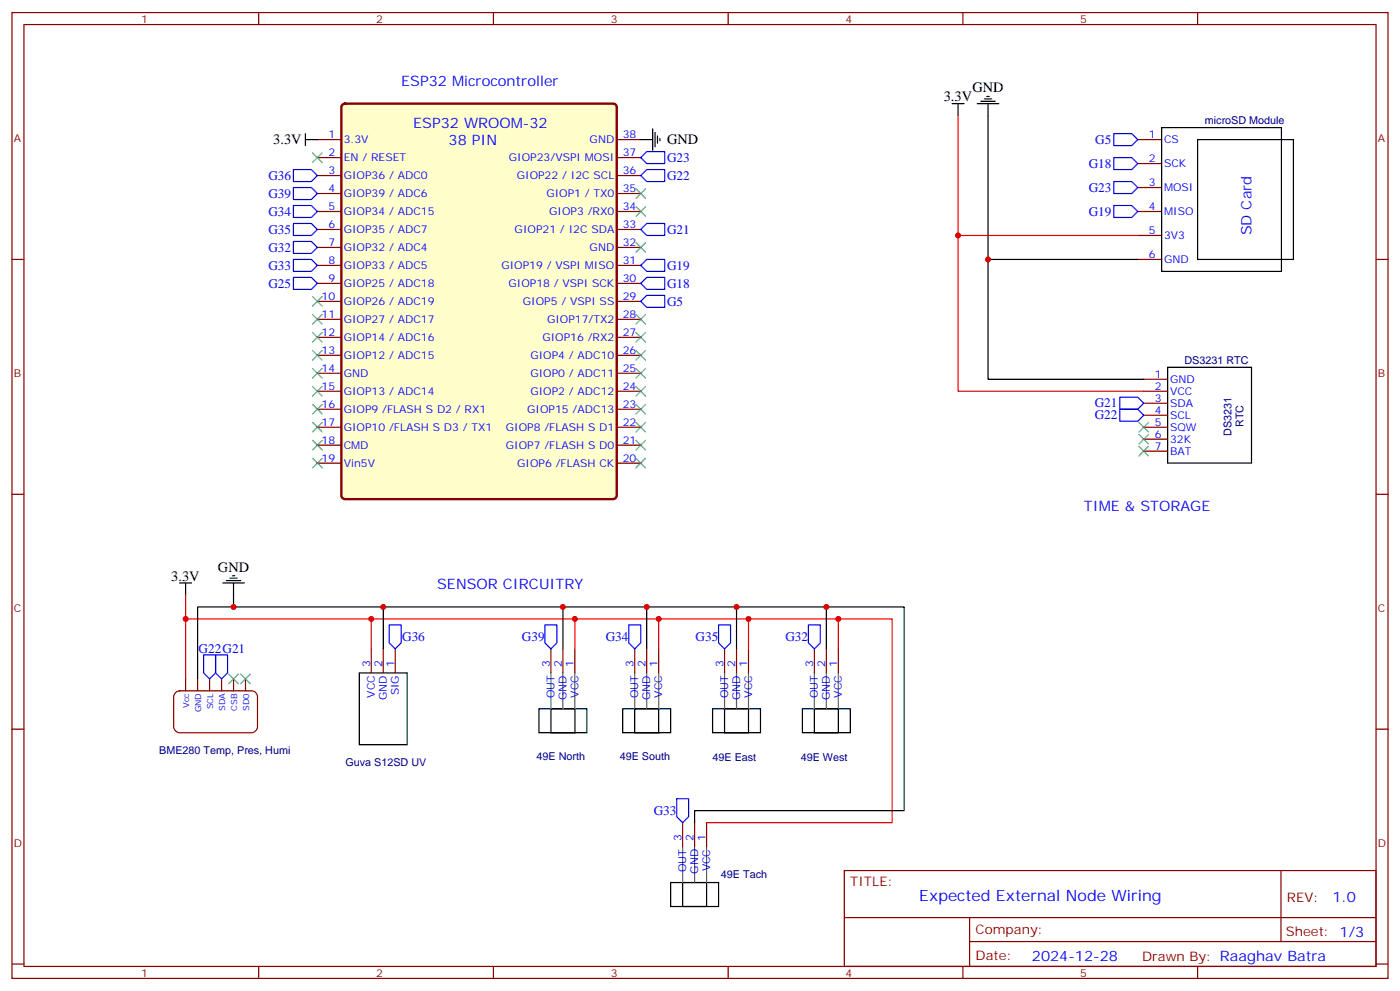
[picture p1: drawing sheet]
<svg xmlns="http://www.w3.org/2000/svg" width="412mm" height="292mm" viewBox="0 0 412 292" stroke-linecap="round" stroke-linejoin="round" font-family="sans-serif">
<g fill="none" stroke="#870000" stroke-width=".35">
<path d="M3.5 3.7h405.4v284.3h-405.4zM7.1 7.2h398.2v277.3h-398.2zM76.2 3.7v3.5M145.3 3.7v3.5M214.5 3.7v3.5M283.6 3.7v3.5M352.8 3.7v3.5M3.5 76.4h3.6M405.3 76.4h3.6M3.5 145.5h3.6M405.3 145.5h3.6M3.5 214.7h3.6"/>
<path d="M405.3 214.7h3.6M248.7 256.3h156.6v28.2h-156.6zM377.3 256.3v20.9M248.7 270.1h156.5M285.6 277.2h119.6M285.6 270.1v14.2M3.5 283.8h3.6M76.2 284.5v3.5M145.3 284.5v3.5M214.5 284.5v3.5M283.6 284.5v3.5M352.8 284.5v3.5"/>
<path d="M405.3 283.8h3.6"/>
</g>
<path d="M100.8 30.9l.8-.4h79l.9 .4 .2 .7v114.3l-.5 .8-.6 .2h-79l-.9-.4-.2-.6v-114.3z" fill="#ffc" stroke="#870000" stroke-width=".71"/>
<g fill="none" stroke="#870000" stroke-width=".35">
<path d="M93.5 41.1h7M93.5 46.4h7M93.5 51.7h7M93.5 57h7M181.7 41.1h7M181.7 46.4h7M181.7 51.7h7M181.7 57h7M335.1 41.1h7.1M335.1 55.2h7.1M335.1 48.2h7.1M93.5 62.3h7"/>
<path d="M93.5 67.6h7M93.5 72.8h7M93.5 78.1h7M181.7 62.3h7M181.7 67.6h7M181.7 72.8h7M181.7 78.1h7M335.1 62.3h7.1M335.1 76.4h7.1M335.1 69.3h7.1M93.5 83.4h7M93.5 88.7h7"/>
<path d="M93.5 94h7M93.5 99.3h7M181.7 83.4h7M181.7 88.7h7M181.7 94h7M181.7 99.3h7M93.5 104.6h7M93.5 109.9h7M93.5 115.2h7M181.7 104.6h7M181.7 109.9h7M181.7 115.2h7"/>
<path d="M336.9 115.2h7.1M336.9 111.7h7.1M336.9 118.7h7.1M93.5 120.5h7M93.5 125.8h7M93.5 131.1h7M93.5 136.3h7M181.7 120.5h7M181.7 125.8h7M181.7 131.1h7M181.7 136.3h7M336.9 125.8h7.1"/>
<path d="M336.9 122.2h7.1M336.9 129.3h7.1M336.9 132.8h7.1M54.7 199.8v3.6M58.2 199.8v3.6M61.7 199.8v3.6M65.3 199.8v3.6M68.8 199.8v3.6M72.3 199.8v3.6M109.4 191v7.1M112.9 191v7.1M116.4 191v7.1"/>
<path d="M162.3 191v7.1M165.8 191v7.1M169.3 191v7.1M187 191v7.1M190.5 191v7.1M194 191v7.1M213.4 191v7.1M217 191v7.1M220.5 191v7.1M239.9 191v7.1M243.4 191v7.1M246.9 191v7.1"/>
<path d="M51.7 203.9l1.2-.5h21.2a1.76 1.76 0 0 1 1.7 1.7v8.9a1.89 1.89 0 0 1-1.7 1.7h-21.2a1.89 1.89 0 0 1-1.7-1.7v-8.9zM201.1 242.2v7M204.6 242.2v7M208.1 242.2v7"/>
</g>
<g fill="none" stroke="#000" stroke-width=".35">
<path d="M90 39.3v3.6M192.3 37.9v6.4M193 39v4.2M280.5 30.5h3.5M282.2 30.5v3.5M287.9 30.5h6.3M288.9 29.8h4.3M290 29.1h2.1M290.7 28.4h.7M291 30.5v81.2h45.9M342.2 37.6h35.3v42.3h-35.3zM90 41.1h3.5"/>
<path d="M188.7 41.1h3.6M193.7 40v2.2M194.4 40.7v.8M352.8 41.1h28.2v35.3h-28.2zM291 76.4h44.1M344 108.1h24.7v28.2h-24.7zM52.9 171.6h3.5M54.7 171.6v3.6M65.6 171.6h6.4M66.7 170.9h4.2M67.7 170.2h2.1M68.4 169.5h.7"/>
<path d="M68.8 171.6v7.1h197.5v60h-61.7v3.5M68.8 178.7h-10.6v21.1M112.9 178.7v12.3M165.8 178.7v12.3M190.5 178.7v12.3M217 178.7v12.3M243.4 178.7v12.3M105.8 198.1h14.1v21.2h-14.1zM158.7 208.7h14.2v7h-14.2zM162.3 208.7h7v7h-7zM183.4 208.7h14.2v7h-14.2zM187 208.7h7v7h-7z"/>
<path d="M209.9 208.7h14.1v7h-14.1zM213.4 208.7h7.1v7h-7.1zM236.4 208.7h14.1v7h-14.1zM239.9 208.7h7v7h-7zM197.6 259.8h14.1v7.1h-14.1zM201.1 259.8h7v7.1h-7z"/>
</g>
<g fill="none" stroke="#666" stroke-width=".35">
<path d="M162.3 198.1v10.6M165.8 198.1v10.6M169.3 198.1v10.6M187 198.1v10.6M190.5 198.1v10.6M194 198.1v10.6M213.4 198.1v10.6M217 198.1v10.6M220.5 198.1v10.6M239.9 198.1v10.6M243.4 198.1v10.6M246.9 198.1v10.6"/>
<path d="M201.1 249.2v10.6M204.6 249.2v10.6M208.1 249.2v10.6"/>
</g>
<path d="M282.2 34v81.2h54.7M282.2 69.3h52.9M54.7 175.2v7h208.1v60h-54.7M54.7 182.2v17.6M109.4 182.2v8.8M169.3 182.2v8.8M194 182.2v8.8M220.5 182.2v8.8M246.9 182.2v8.8" fill="none" stroke="#f00" stroke-width=".35"/>
<g fill="none" stroke="#00f" stroke-width=".35">
<path d="M328.1 39.3h5.3l1.7 1.8-1.7 1.8h-5.3zM86.4 49.9h5.3l1.8 1.8-1.8 1.7h-5.3zM86.4 55.2h5.3l1.8 1.8-1.8 1.7h-5.3zM188.7 51.7l1.8-1.8h5.3v3.5h-5.3zM188.7 46.4l1.8-1.8h5.3v3.6h-5.3zM328.1 46.4h5.3l1.7 1.8-1.7 1.7h-5.3zM328.1 53.4h5.3l1.7 1.8-1.7 1.8h-5.3zM86.4 60.5h5.3l1.8 1.8-1.8 1.7h-5.3zM86.4 65.8h5.3l1.8 1.8-1.8 1.7h-5.3zM86.4 71.1h5.3l1.8 1.7-1.8 1.8h-5.3zM86.4 76.4h5.3l1.8 1.7-1.8 1.8h-5.3zM188.7 67.6l1.8-1.8h5.3v3.5h-5.3z"/>
<path d="M188.7 78.1l1.8-1.7h5.3v3.5h-5.3zM328.1 60.5h5.3l1.7 1.8-1.7 1.7h-5.3zM86.4 81.7h5.3l1.8 1.7-1.8 1.8h-5.3zM188.7 83.4l1.8-1.7h5.3v3.5h-5.3zM190.5 87h5.3v3.5h-5.3l-1.8-1.8zM329.8 116.9h5.3l1.8 1.8-1.8 1.8h-5.3zM329.8 120.5h5.3l1.8 1.7-1.8 1.8h-5.3zM60 192.8h3.5v5.3l-1.8 1.7-1.7-1.7zM63.5 192.8h3.5v5.3l-1.7 1.7-1.8-1.7zM114.7 184h3.5v5.3l-1.8 1.7-1.7-1.7zM160.5 184h3.5v5.3l-1.7 1.7-1.8-1.7zM185.2 184h3.5v5.3l-1.7 1.7-1.8-1.7z"/>
<path d="M211.7 184h3.5v5.3l-1.8 1.7-1.7-1.7zM238.1 184h3.6v5.3l-1.8 1.7-1.8-1.7zM199.3 235.1h3.5v5.3l-1.7 1.8-1.8-1.8z"/>
</g>
<g fill="none" stroke="#3c3" stroke-width=".35">
<path d="M92.1 45l2.8 2.8M94.9 45l-2.8 2.8M187.3 55.6l2.8 2.8M190.1 55.6l-2.8 2.8M187.3 60.9l2.8 2.8M187.3 71.4l2.8 2.9M190.1 60.9l-2.8 2.8M190.1 71.4l-2.8 2.9M92.1 87.3l2.8 2.8M92.1 92.6l2.8 2.8M92.1 97.9l2.8 2.8M94.9 87.3l-2.8 2.8"/>
<path d="M94.9 92.6l-2.8 2.8M94.9 97.9l-2.8 2.8M187.3 92.6l2.8 2.8M187.3 97.9l2.8 2.8M190.1 92.6l-2.8 2.8M190.1 97.9l-2.8 2.8M92.1 103.2l2.8 2.8M92.1 108.5l2.8 2.8M92.1 113.8l2.8 2.8M92.1 119.1l2.8 2.8M94.9 103.2l-2.8 2.8M94.9 108.5l-2.8 2.8"/>
<path d="M94.9 113.8l-2.8 2.8M94.9 119.1l-2.8 2.8M187.3 103.2l2.8 2.8M187.3 108.5l2.8 2.8M187.3 113.8l2.8 2.8M187.3 119.1l2.8 2.8M190.1 103.2l-2.8 2.8M190.1 108.5l-2.8 2.8M190.1 113.8l-2.8 2.8M190.1 119.1l-2.8 2.8M92.1 124.4l2.8 2.8M92.1 129.6l2.8 2.9"/>
<path d="M92.1 134.9l2.8 2.9M94.9 124.4l-2.8 2.8M94.9 129.6l-2.8 2.9M94.9 134.9l-2.8 2.9M187.3 124.4l2.8 2.8M187.3 129.6l2.8 2.9M187.3 134.9l2.8 2.9M190.1 124.4l-2.8 2.8M190.1 129.6l-2.8 2.9M190.1 134.9l-2.8 2.9M335.5 131.4l2.8 2.8M335.5 127.9l2.8 2.8"/>
<path d="M335.5 124.4l2.8 2.8M338.3 131.4l-2.8 2.8M338.3 127.9l-2.8 2.8M338.3 124.4l-2.8 2.8M67.4 198.4l2.8 2.9M70.2 198.4l-2.8 2.9M70.9 198.4l2.8 2.9M73.7 198.4l-2.8 2.9"/>
</g>
<g fill="#c00">
<circle cx="54.7" cy="182.2" r=".88"/>
<circle cx="109.4" cy="182.2" r=".88"/>
<circle cx="169.3" cy="182.2" r=".88"/>
<circle cx="194" cy="182.2" r=".88"/>
<circle cx="220.5" cy="182.2" r=".88"/>
<circle cx="246.9" cy="182.2" r=".88"/>
<circle cx="112.9" cy="178.7" r=".88"/>
<circle cx="165.8" cy="178.7" r=".88"/>
<circle cx="190.5" cy="178.7" r=".88"/>
<circle cx="217" cy="178.7" r=".88"/>
<circle cx="243.4" cy="178.7" r=".88"/>
<circle cx="68.8" cy="178.7" r=".88"/>
<circle cx="282.2" cy="69.3" r=".88"/>
<circle cx="291" cy="76.4" r=".88"/>
</g>
<text font-size="4.6" fill="#00f" x="270.8" y="265.3">Expected External Node Wiring</text>
<g font-size="4.2" fill="#00f">
<text x="118.2" y="25.2">ESP32 Microcontroller</text>
<text x="121.7" y="37.6">ESP32 WROOM-32</text>
<text x="132.2" y="42.7">38 PIN</text>
<text x="368.7" y="69.3" transform="rotate(-90 368.7 69.3)">SD Card</text>
<text x="319.3" y="150.5">TIME &amp; STORAGE</text>
<text x="128.8" y="173.4">SENSOR CIRCUITRY</text>
<text x="392.5" y="265.6">1.0</text>
<text x="304" y="282.9">2024-12-28</text>
</g>
<g font-size="4.2">
<text x="278" y="29.8">3.3V</text>
<text x="286.5" y="27.2">GND</text>
<text x="80.5" y="42.5">3.3V</text>
<text x="196.5" y="42.5">GND</text>
<text x="50.4" y="170.9">3.3V</text>
<text x="64.2" y="168.3">GND</text>
</g>
<g font-size="3.9" fill="#00f">
<text x="196.5" y="47.7">G23</text>
<text x="322.6" y="42.3">G5</text>
<text x="79.1" y="52.9">G36</text>
<text x="196.5" y="52.9">G22</text>
<text x="320.7" y="49.4">G18</text>
<text x="79.1" y="58.2">G39</text>
<text x="320.7" y="56.4">G23</text>
<text x="79.1" y="63.5">G34</text>
<text x="320.7" y="63.5">G19</text>
<text x="79.1" y="68.8">G35</text>
<text x="196.5" y="68.8">G21</text>
<text x="79.1" y="74.1">G32</text>
<text x="79.1" y="79.4">G33</text>
<text x="196.5" y="79.5">G19</text>
<text x="79.1" y="84.7">G25</text>
<text x="196.5" y="84.7">G18</text>
<text x="196.5" y="90">G5</text>
<text x="322.5" y="119.9">G21</text>
<text x="322.5" y="123.4">G22</text>
<text x="118.5" y="188.8">G36</text>
<text x="153.7" y="188.8">G39</text>
<text x="178.4" y="188.8">G34</text>
<text x="204.9" y="188.8">G35</text>
<text x="231.4" y="188.8">G32</text>
<text x="58.5" y="192.3">G22G21</text>
<text x="192.6" y="239.9">G33</text>
</g>
<g font-size="3.9" fill="#800">
<text x="250.5" y="260.9">TITLE:</text>
<text x="379.1" y="265.6">REV:</text>
<text x="287.4" y="275.1">Company:</text>
<text x="378.7" y="275.7">Sheet: 1/3</text>
<text x="287.4" y="282.8">Date:</text>
<text x="336.4" y="282.8">Drawn By: Raaghav Batra</text>
</g>
<g font-size="3.2" fill="#800">
<text x="41.6" y="6.7">1</text>
<text x="110.8" y="6.7">2</text>
<text x="179.9" y="6.7">3</text>
<text x="249.1" y="6.7">4</text>
<text x="318.2" y="6.7">5</text>
<text x="4.1" y="41.8">A</text>
<text x="405.9" y="41.8">A</text>
<text x="4.1" y="110.9">B</text>
<text x="405.9" y="110.9">B</text>
<text x="4.1" y="180.1">C</text>
<text x="405.9" y="180.1">C</text>
<text x="4.1" y="249.2">D</text>
<text x="405.9" y="249.2">D</text>
<text x="41.6" y="287.5">1</text>
<text x="110.8" y="287.5">2</text>
<text x="179.9" y="287.5">3</text>
<text x="249.1" y="287.5">4</text>
<text x="318.2" y="287.5">5</text>
</g>
<g font-size="3.2" fill="#00f">
<text x="96.8" y="40.7">1</text>
<text x="183.4" y="40.7">38</text>
<text x="338.4" y="40.7">1</text>
<text x="96.8" y="46">2</text>
<text x="101.2" y="42.2">3.3V</text>
<text x="101.2" y="47.4">EN / RESET</text>
<text x="149.9" y="47.4">GIOP23/VSPI MOSI</text>
<text x="173.7" y="42.2">GND</text>
<text x="183.4" y="46">37</text>
<text x="338.4" y="47.8">2</text>
<text x="342.9" y="42.2">CS</text>
<text x="96.8" y="51.3">3</text>
<text x="101.2" y="52.7">GIOP36 / ADC0</text>
<text x="152.2" y="52.7">GIOP22 / I2C SCL</text>
<text x="183.4" y="51.3">36</text>
<text x="342.9" y="49.2">SCK</text>
<text x="96.8" y="56.6">4</text>
<text x="101.2" y="58">GIOP39 / ADC6</text>
<text x="160.9" y="58">GIOP1 / TX0</text>
<text x="183.4" y="56.6">35</text>
<text x="338.4" y="54.9">3</text>
<text x="342.9" y="56.3">MOSI</text>
<text x="96.8" y="61.9">5</text>
<text x="101.2" y="63.3">GIOP34 / ADC15</text>
<text x="161.8" y="63.3">GIOP3 /RX0</text>
<text x="183.4" y="61.9">34</text>
<text x="338.4" y="61.9">4</text>
<text x="342.9" y="63.3">MISO</text>
<text x="96.8" y="67.2">6</text>
<text x="101.2" y="68.6">GIOP35 / ADC7</text>
<text x="151.6" y="68.6">GIOP21 / I2C SDA</text>
<text x="183.4" y="67.2">33</text>
<text x="338.4" y="69">5</text>
<text x="342.9" y="70.4">3V3</text>
<text x="96.8" y="72.5">7</text>
<text x="96.8" y="77.8">8</text>
<text x="101.2" y="73.9">GIOP32 / ADC4</text>
<text x="173.7" y="73.9">GND</text>
<text x="183.4" y="77.8">31</text>
<text x="183.4" y="72.5">32</text>
<text x="338.4" y="76">6</text>
<text x="342.9" y="77.4">GND</text>
<text x="96.8" y="83.1">9</text>
<text x="101.2" y="79.2">GIOP33 / ADC5</text>
<text x="147.7" y="79.2">GIOP19 / VSPI MISO</text>
<text x="183.4" y="83.1">30</text>
<text x="94.7" y="88.4">10</text>
<text x="101.2" y="84.5">GIOP25 / ADC18</text>
<text x="101.2" y="89.8">GIOP26 / ADC19</text>
<text x="149.8" y="84.5">GIOP18 / VSPI SCK</text>
<text x="154" y="89.8">GIOP5 / VSPI SS</text>
<text x="183.4" y="88.4">29</text>
<text x="94.7" y="93.7">11</text>
<text x="101.2" y="95.1">GIOP27 / ADC17</text>
<text x="161.1" y="95.1">GIOP17/TX2</text>
<text x="183.4" y="93.7">28</text>
<text x="94.7" y="99">12</text>
<text x="101.2" y="100.4">GIOP14 / ADC16</text>
<text x="159.8" y="100.4">GIOP16 /RX2</text>
<text x="183.4" y="99">27</text>
<text x="94.7" y="104.2">13</text>
<text x="101.2" y="105.7">GIOP12 / ADC15</text>
<text x="156.2" y="105.7">GIOP4 / ADC10</text>
<text x="183.4" y="104.2">26</text>
<text x="94.7" y="109.5">14</text>
<text x="101.2" y="110.9">GND</text>
<text x="156.2" y="110.9">GIOP0 / ADC11</text>
<text x="183.4" y="109.5">25</text>
<text x="340.2" y="111.3">1</text>
<text x="344.7" y="112.7">GND</text>
<text x="94.7" y="114.8">15</text>
<text x="101.2" y="116.2">GIOP13 / ADC14</text>
<text x="156.2" y="116.2">GIOP2 / ADC12</text>
<text x="183.4" y="114.8">24</text>
<text x="340.2" y="114.8">2</text>
<text x="340.2" y="118.4">3</text>
<text x="344.7" y="116.2">VCC</text>
<text x="344.7" y="119.8">SDA</text>
<text x="94.7" y="120.1">16</text>
<text x="94.7" y="125.4">17</text>
<text x="101.2" y="121.5">GIOP9 /FLASH S D2 / RX1</text>
<text x="155.3" y="121.5">GIOP15 /ADC13</text>
<text x="183.4" y="125.4">22</text>
<text x="183.4" y="120.1">23</text>
<text x="340.2" y="121.9">4</text>
<text x="340.2" y="125.4">5</text>
<text x="344.7" y="123.3">SCL</text>
<text x="94.7" y="130.7">18</text>
<text x="101.2" y="126.8">GIOP10 /FLASH S D3 / TX1</text>
<text x="149" y="126.8">GIOP8 /FLASH S D1</text>
<text x="183.4" y="130.7">21</text>
<text x="340.2" y="128.9">6</text>
<text x="344.7" y="126.8">SQW</text>
<text x="344.7" y="130.4">32K</text>
<text x="94.7" y="136">19</text>
<text x="101.2" y="132.1">CMD</text>
<text x="101.2" y="137.4">Vin5V</text>
<text x="149" y="132.1">GIOP7 /FLASH S D0</text>
<text x="152.4" y="137.4">GIOP6 /FLASH CK</text>
<text x="183.4" y="136">20</text>
<text x="340.2" y="132.5">7</text>
<text x="344.7" y="133.9">BAT</text>
<text x="109" y="196.3" transform="rotate(-90 109 196.3)">3</text>
<text x="112.5" y="196.3" transform="rotate(-90 112.5 196.3)">2</text>
<text x="116.1" y="196.3" transform="rotate(-90 116.1 196.3)">1</text>
<text x="161.9" y="196.3" transform="rotate(-90 161.9 196.3)">3</text>
<text x="165.5" y="196.3" transform="rotate(-90 165.5 196.3)">2</text>
<text x="169" y="196.3" transform="rotate(-90 169 196.3)">1</text>
<text x="186.6" y="196.3" transform="rotate(-90 186.6 196.3)">3</text>
<text x="190.1" y="196.3" transform="rotate(-90 190.1 196.3)">2</text>
<text x="193.7" y="196.3" transform="rotate(-90 193.7 196.3)">1</text>
<text x="213.1" y="196.3" transform="rotate(-90 213.1 196.3)">3</text>
<text x="216.6" y="196.3" transform="rotate(-90 216.6 196.3)">2</text>
<text x="220.1" y="196.3" transform="rotate(-90 220.1 196.3)">1</text>
<text x="239.5" y="196.3" transform="rotate(-90 239.5 196.3)">3</text>
<text x="243.1" y="196.3" transform="rotate(-90 243.1 196.3)">2</text>
<text x="246.6" y="196.3" transform="rotate(-90 246.6 196.3)">1</text>
<text x="110.4" y="205.4" transform="rotate(-90 110.4 205.4)">VCC</text>
<text x="113.9" y="206.1" transform="rotate(-90 113.9 206.1)">GND</text>
<text x="117.5" y="204.8" transform="rotate(-90 117.5 204.8)">SIG</text>
<text x="163.3" y="205.6" transform="rotate(-90 163.3 205.6)">OUT</text>
<text x="166.9" y="206.1" transform="rotate(-90 166.9 206.1)">GND</text>
<text x="170.4" y="205.4" transform="rotate(-90 170.4 205.4)">VCC</text>
<text x="188" y="205.6" transform="rotate(-90 188 205.6)">OUT</text>
<text x="191.6" y="206.1" transform="rotate(-90 191.6 206.1)">GND</text>
<text x="195.1" y="205.4" transform="rotate(-90 195.1 205.4)">VCC</text>
<text x="214.5" y="205.6" transform="rotate(-90 214.5 205.6)">OUT</text>
<text x="218" y="206.1" transform="rotate(-90 218 206.1)">GND</text>
<text x="221.5" y="205.4" transform="rotate(-90 221.5 205.4)">VCC</text>
<text x="240.9" y="205.6" transform="rotate(-90 240.9 205.6)">OUT</text>
<text x="244.5" y="206.1" transform="rotate(-90 244.5 206.1)">GND</text>
<text x="248" y="205.4" transform="rotate(-90 248 205.4)">VCC</text>
<text x="200.7" y="247.5" transform="rotate(-90 200.7 247.5)">3</text>
<text x="204.3" y="247.5" transform="rotate(-90 204.3 247.5)">2</text>
<text x="207.8" y="247.5" transform="rotate(-90 207.8 247.5)">1</text>
<text x="202.1" y="256.7" transform="rotate(-90 202.1 256.7)">OUT</text>
<text x="205.7" y="257.2" transform="rotate(-90 205.7 257.2)">GND</text>
<text x="209.2" y="256.5" transform="rotate(-90 209.2 256.5)">VCC</text>
</g>
<g font-size="3.2" fill="#000080">
<text x="354.9" y="36.5">microSD Module</text>
<text x="348.9" y="107.1">DS3231 RTC</text>
<text x="366.3" y="125.7" transform="rotate(-90 366.3 125.7)">RTC</text>
<text x="362.7" y="128.4" transform="rotate(-90 362.7 128.4)">DS3231</text>
<text x="46.9" y="222.1">BME280 Temp, Pres, Humi</text>
<text x="101.8" y="225.6">Guva S12SD UV</text>
<text x="158" y="223.8">49E North</text>
<text x="182.6" y="223.8">49E South</text>
<text x="209.9" y="223.9">49E East</text>
<text x="235.9" y="223.9">49E West</text>
<text x="212.4" y="258.5">49E Tach</text>
</g>
<g font-size="2.5" fill="#00f">
<text x="55.7" y="208.3" transform="rotate(-90 55.7 208.3)">Vcc</text>
<text x="59.3" y="209.7" transform="rotate(-90 59.3 209.7)">GND</text>
<text x="62.8" y="208.9" transform="rotate(-90 62.8 208.9)">SCL</text>
<text x="66.3" y="209.4" transform="rotate(-90 66.3 209.4)">SDA</text>
<text x="69.8" y="209.2" transform="rotate(-90 69.8 209.2)">CSB</text>
<text x="73.4" y="209.2" transform="rotate(-90 73.4 209.2)">SD0</text>
</g>
</svg>
